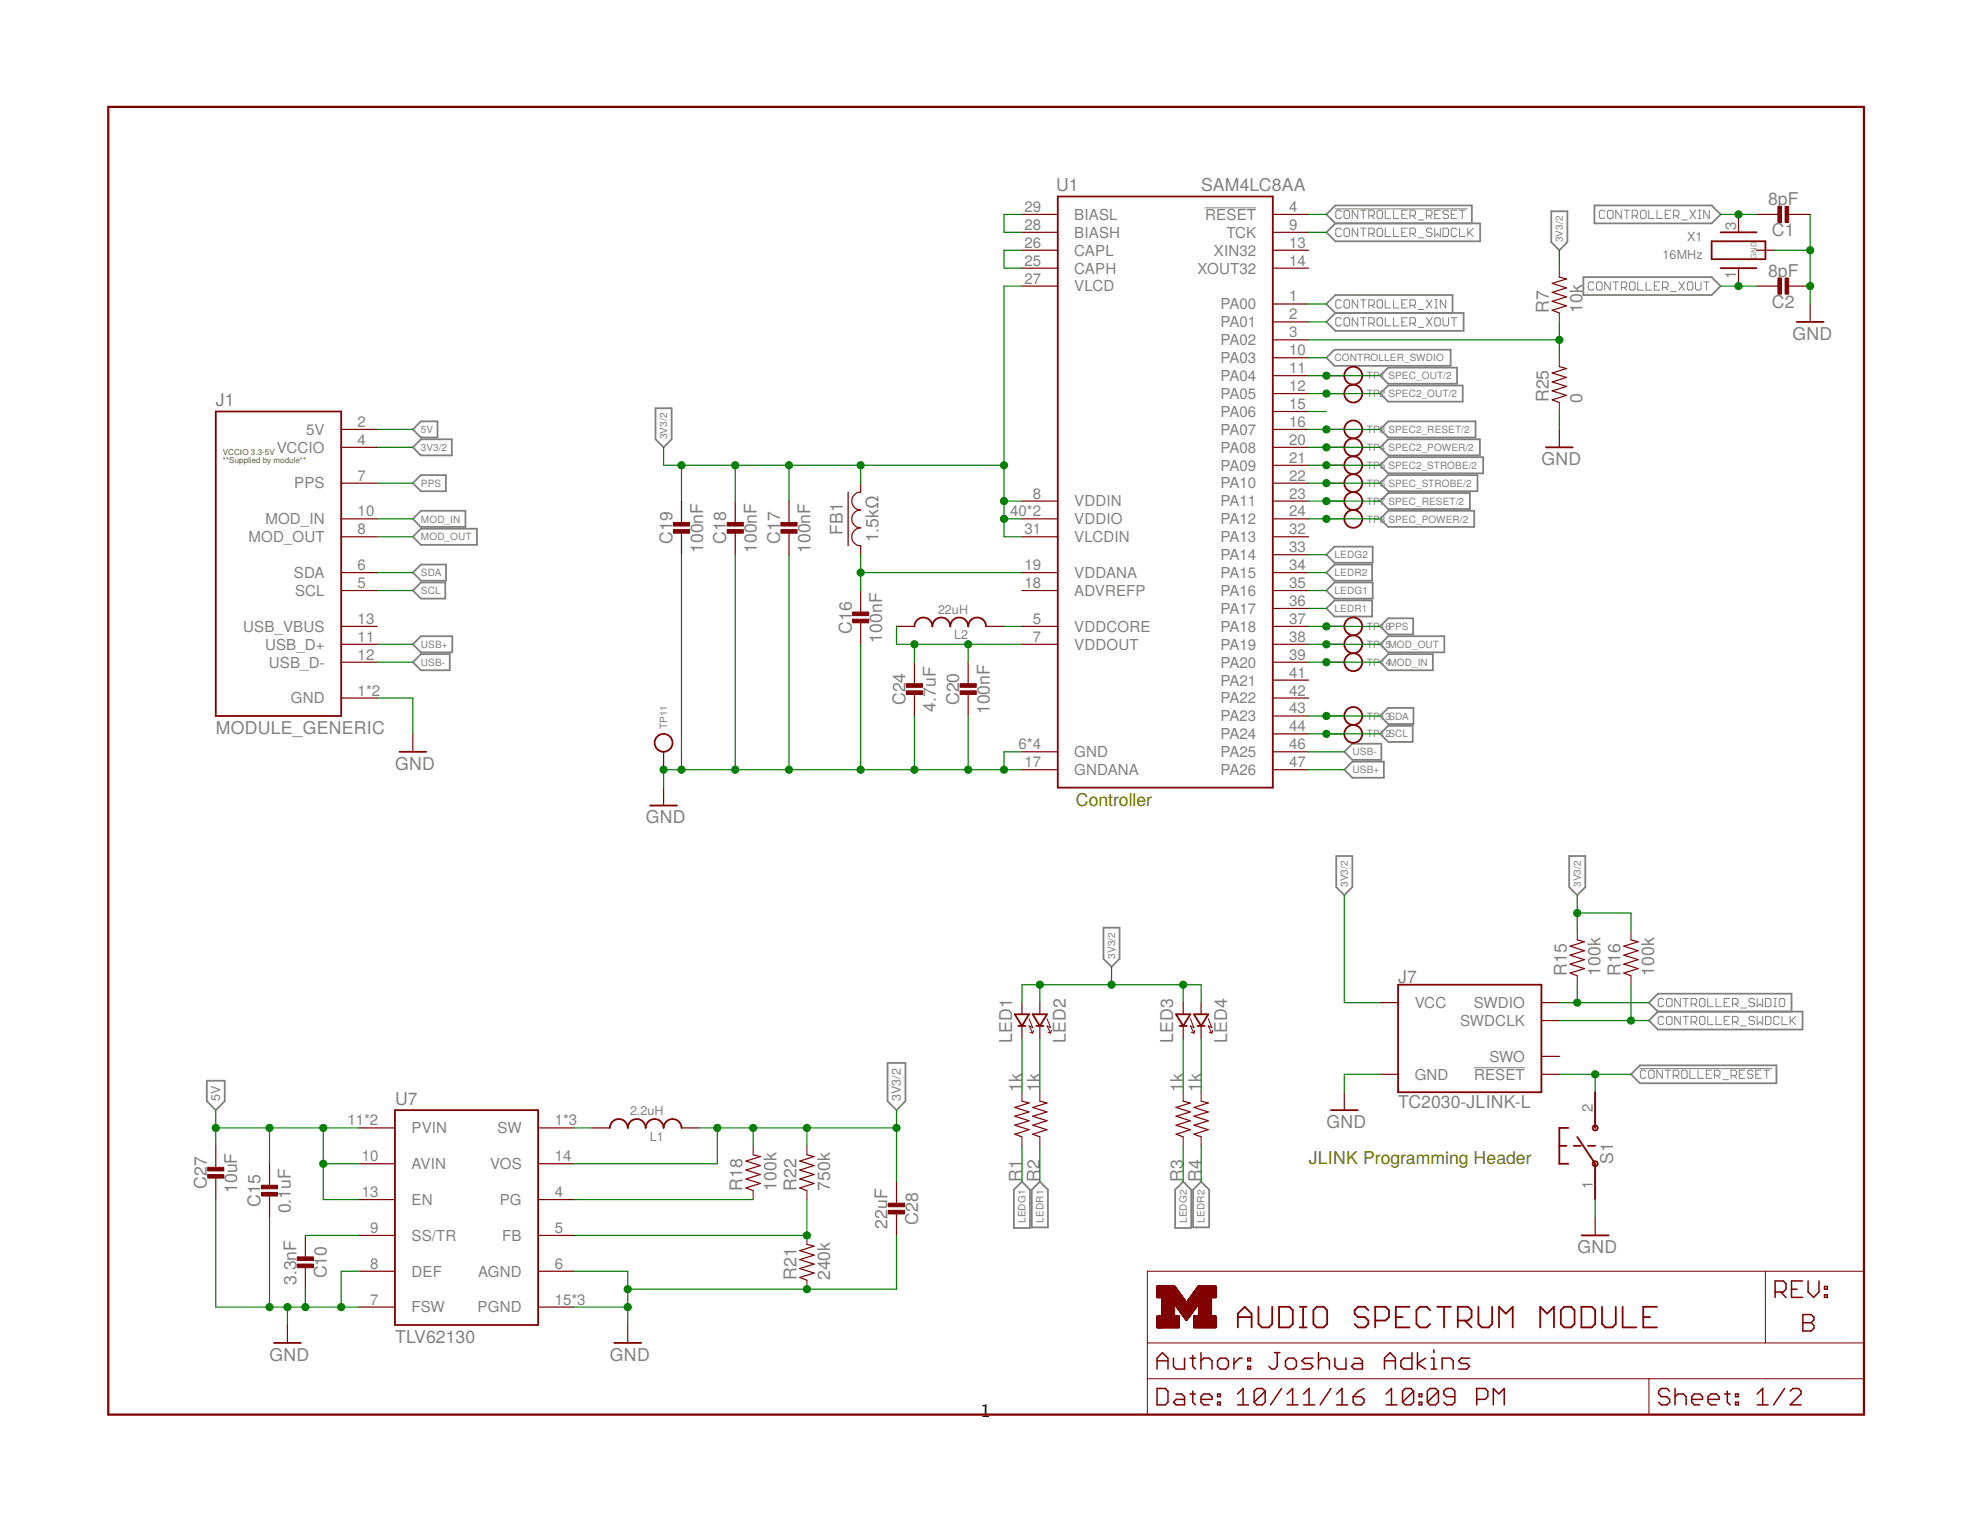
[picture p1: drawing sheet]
<svg xmlns="http://www.w3.org/2000/svg" width="279mm" height="216mm" viewBox="0 0 279 216" stroke-linecap="round" stroke-linejoin="round" font-family="sans-serif">
<g fill="none" stroke="#808080" stroke-width=".14">
<path d="M170.8 29.5h7.3M189.3 29.6h18.7M190.1 32.6l-.2-.3h-.4l-.1 .3v.7l.1 .2h.4l.2-.2M190.1 30l-.2-.2h-.4l-.1 .2v.8l.1 .2h.4l.2-.2M190.7 32.3h.4l.2 .3v.7l-.2 .2h-.4l-.2-.2v-.7zM190.7 29.8h.4l.2 .2v.8l-.2 .2h-.4l-.2-.2v-.8zM192.5 29.8v1.2l-.8-1.2v1.2M192.5 32.3v1.2l-.8-1.2v1.2M192.9 32.3h.7M192.9 29.8h.7M193.3 29.8v1.2M193.3 32.3v1.2"/>
<path d="M194 33.1h.6l.2-.2v-.3l-.2-.3h-.6v1.2M194 30.6h.6l.2-.2v-.4l-.2-.2h-.6v1.2M194.4 33.1l.4 .4M194.4 30.6l.4 .4M195.4 32.3h.4l.2 .3v.7l-.2 .2h-.4l-.2-.2v-.7zM195.4 29.8h.4l.2 .2v.8l-.2 .2h-.4l-.2-.2v-.8zM196.4 32.3v1.2h.7M196.4 29.8v1.2h.7M197.5 32.3v1.2h.8M197.5 29.8v1.2h.8M198.7 32.9h.4M198.7 30.4h.4"/>
<path d="M199.5 32.3h-.8v1.2h.8M199.5 29.8h-.8v1.2h.8M199.9 33.1h.6l.2-.2v-.3l-.2-.3h-.6v1.2M199.9 30.6h.6l.2-.2v-.4l-.2-.2h-.6v1.2M200.3 33.1l.4 .4M200.3 30.6l.4 .4M201 33.7h.8M201 31.2h.8M202.2 30.6h.6l.2-.2v-.4l-.2-.2h-.6v1.2M202.6 30.6l.4 .4M203 32.6l-.2-.3h-.4l-.2 .3v.1l.2 .2h.4l.2 .2v.2l-.2 .2h-.4l-.2-.2M203.4 32.3v1.2l.4-.4 .4 .4v-1.2"/>
<path d="M203.4 30.4h.4M204.2 29.8h-.8v1.2h.8M204.6 32.3h.5l.2 .3v.7l-.2 .2h-.5zM205.3 30l-.2-.2h-.4l-.1 .2v.2l.1 .2h.4l.2 .2v.2l-.2 .2h-.4l-.1-.2M205.7 30.4h.4M206.5 32.6l-.2-.3h-.4l-.2 .3v.7l.2 .2h.4l.2-.2M206.5 29.8h-.8v1.2h.8M206.9 32.3v1.2h.8M206.9 29.8h.8M207.3 29.8v1.2M208.1 32.3v1.2M208.3 32.9l.6 .6"/>
<path d="M208.9 32.3l-.8 .8M226.5 40h.4l.2 .2v.7l-.2 .2h-.4l-.2-.2v-.7zM227.5 30l-.2-.2h-.4l-.2 .2v.8l.2 .2h.4l.2-.2M228.1 29.8h.4l.2 .2v.8l-.2 .2h-.4l-.2-.2v-.8zM228.3 40v1.1l-.8-1.1v1.1M228.7 40h.7M229 40v1.1M229.8 29.8v1.2l-.8-1.2v1.2M230.2 29.8h.8M230.6 29.8v1.2M231.2 40h.4l.2 .2v.7l-.2 .2h-.4l-.2-.2v-.7zM231.4 30.6h.6l.2-.2v-.4l-.2-.2h-.6v1.2"/>
<path d="M231.8 30.6l.4 .4M232.2 40v1.1h.7M232.7 29.8h.4l.2 .2v.8l-.2 .2h-.4l-.1-.2v-.8zM233.3 40v1.1h.8M233.7 29.8v1.2h.8M234.9 29.8v1.2h.8M235.3 40h-.8v1.1h.8M236.1 30.4h.4M236.8 29.8h-.7v1.2h.7M237.2 30.6h.6l.2-.2v-.4l-.2-.2h-.6v1.2M237.6 30.6l.4 .4M238 40l.8 1.1"/>
<path d="M238.4 31.2h.8M238.8 40l-.8 1.1M239.4 40h.4l.2 .2v.7l-.2 .2h-.4l-.2-.2v-.7zM239.6 29.8l.7 1.2M240.3 29.8l-.7 1.2M240.3 40v.9l.2 .2h.4l.2-.2v-.9M240.7 29.8h.4M240.7 31h.4M240.9 29.8v1.2M241.5 40h.8M241.9 40v1.1M242.3 29.8v1.2l-.8-1.2v1.2"/>
<path d="M190.1 42.7l-.2-.2h-.4l-.1 .2v.8l.1 .2h.4l.2-.2M190.1 45.2l-.2-.2h-.4l-.1 .2v.8l.1 .2h.4l.2-.2M190.7 42.5h.4l.2 .2v.8l-.2 .2h-.4l-.2-.2v-.8zM190.7 45h.4l.2 .2v.8l-.2 .2h-.4l-.2-.2v-.8zM192.5 42.5v1.2l-.8-1.2v1.2M192.5 45v1.2l-.8-1.2v1.2M192.9 42.5h.7M192.9 45h.7M193.3 42.5v1.2M193.3 45v1.2M194 43.3h.6l.2-.2v-.4l-.2-.2h-.6v1.2M194 45.8h.6l.2-.2v-.4l-.2-.2h-.6v1.2"/>
<path d="M194.4 43.3l.4 .4M194.4 45.8l.4 .4M195.4 42.5h.4l.2 .2v.8l-.2 .2h-.4l-.2-.2v-.8zM195.4 45h.4l.2 .2v.8l-.2 .2h-.4l-.2-.2v-.8zM196.4 42.5v1.2h.7M196.4 45v1.2h.7M197.5 42.5v1.2h.8M197.5 45v1.2h.8M198.7 43.1h.4M198.7 45.6h.4M199.5 42.5h-.8v1.2h.8M199.5 45h-.8v1.2h.8"/>
<path d="M199.9 43.3h.6l.2-.2v-.4l-.2-.2h-.6v1.2M199.9 45.8h.6l.2-.2v-.4l-.2-.2h-.6v1.2M200.3 43.3l.4 .4M200.3 45.8l.4 .4M201 43.9h.8M201 46.4h.8M202.2 42.5l.8 1.2M202.2 45l.8 1.2M203 42.5l-.8 1.2M203 45l-.8 1.2M203.4 42.5h.4M203.4 43.7h.4"/>
<path d="M203.6 45h.4l.2 .2v.8l-.2 .2h-.4l-.2-.2v-.8zM203.6 42.5v1.2M204.6 45v1l.1 .2h.4l.2-.2v-1M204.9 42.5v1.2l-.7-1.2v1.2M205.7 45h.8M206.1 45v1.2M225.9 40.2l-.2-.2h-.4l-.2 .2v.7l.2 .2h.4l.2-.2M229.8 40.7h.6l.2-.1v-.4l-.2-.2h-.6v1.1M230.2 40.7l.4 .4M234.5 40.6h.4M235.7 40.7h.6l.2-.1v-.4l-.2-.2h-.6v1.1M236.1 40.7l.4 .4"/>
<path d="M236.8 41.3h.8M208.9 151.4h7.3M232.5 151.5h18.7M233.3 151.9l-.2-.2h-.4l-.2 .2v.8l.2 .2h.4l.2-.2M233.9 151.7h.4l.2 .2v.8l-.2 .2h-.4l-.2-.2v-.8zM235.6 151.7v1.2l-.7-1.2v1.2M235.8 144.3l-.2-.2h-.3l-.2 .2v.8l.2 .1h.3l.2-.1M235.8 141.7l-.2-.2h-.3l-.2 .2v.8l.2 .2h.3l.2-.2M236 151.7h.8M236.4 144.1h.4l.2 .2v.8l-.2 .1h-.4l-.2-.1v-.8zM236.4 141.5h.4l.2 .2v.8l-.2 .2h-.4l-.2-.2v-.8zM236.4 151.7v1.2"/>
<path d="M237.2 152.5h.6l.2-.2v-.4l-.2-.2h-.6v1.2M237.6 152.5l.4 .4M238.2 141.5v1.2l-.8-1.2v1.2M238.2 144.1v1.1l-.8-1.1v1.1M238.6 144.1h.8M238.6 151.7h.4l.2 .2v.8l-.2 .2h-.4l-.2-.2v-.8zM238.6 141.5h.8M239 141.5v1.2M239 144.1v1.1M239.5 151.7v1.2h.8M239.7 144.9h.6l.2-.2v-.4l-.2-.2h-.6v1.1M239.7 142.3h.6l.2-.2v-.4l-.2-.2h-.6v1.2"/>
<path d="M240.1 144.9l.4 .3M240.1 142.3l.4 .4M240.7 151.7v1.2h.8M241.1 144.1h.4l.2 .2v.8l-.2 .1h-.4l-.2-.1v-.8zM241.1 141.5h.4l.2 .2v.8l-.2 .2h-.4l-.2-.2v-.8zM241.9 152.3h.4M242.1 144.1v1.1h.8M242.1 141.5v1.2h.8M242.7 151.7h-.8v1.2h.8M243.1 152.5h.5l.2-.2v-.4l-.2-.2h-.5v1.2M243.2 144.1v1.1h.8M243.2 141.5v1.2h.8"/>
<path d="M243.4 152.5l.4 .4M244.2 153.1h.8M244.4 144.7h.4M244.4 142.1h.4M245.2 144.1h-.8v1.1h.8M245.2 141.5h-.8v1.2h.8M245.4 152.5h.6l.2-.2v-.4l-.2-.2h-.6v1.2M245.6 144.9h.6l.2-.2v-.4l-.2-.2h-.6v1.1M245.6 142.3h.6l.2-.2v-.4l-.2-.2h-.6v1.2M245.8 152.5l.4 .4M246 144.9l.4 .3M246 142.3l.4 .4"/>
<path d="M246.5 152.3h.5M246.8 145.4h.7M246.8 142.9h.7M247.3 151.7h-.8v1.2h.8M248.5 151.9l-.2-.2h-.4l-.2 .2v.2l.2 .2h.4l.2 .2v.2l-.2 .2h-.4l-.2-.2M248.7 144.3l-.2-.2h-.4l-.2 .2v.2l.2 .2h.4l.2 .2v.2l-.2 .1h-.4l-.2-.1M248.7 141.7l-.2-.2h-.4l-.2 .2v.2l.2 .2h.4l.2 .2v.2l-.2 .2h-.4l-.2-.2M248.9 152.3h.4M249.1 141.5v1.2l.4-.4 .4 .4v-1.2M249.1 144.1v1.1l.4-.3 .4 .3v-1.1M249.7 151.7h-.8v1.2h.8M250.1 151.7h.7"/>
<path d="M250.3 144.1h.5l.2 .2v.8l-.2 .1h-.5zM250.3 141.5h.5l.2 .2v.8l-.2 .2h-.5zM250.4 151.7v1.2M251.4 141.5h.4M251.4 142.7h.4M251.6 141.5v1.2M252.2 144.3l-.2-.2h-.4l-.2 .2v.8l.2 .1h.4l.2-.1M252.4 141.5h.4l.2 .2v.8l-.2 .2h-.4l-.2-.2v-.8zM252.6 144.1v1.1h.8M253.8 144.1v1.1M254 144.7l.6 .5M254.6 144.1l-.8 .8"/>
</g>
<g fill="none" stroke="#808080" stroke-width=".25">
<path d="M189.3 31.7h20.5v2.5h-20.5l-1.3-1.3zM189.3 31.7l-1.3-1.3 1.3-1.3h19.3v2.6M219.9 30h2.3v4.3l-1.2 1.2-1.1-1.2zM224.5 39.3h18.1l1.3 1.3-1.3 1.2h-18.1zM226 29.1h16.6l1.3 1.3-1.3 1.3h-16.6zM92.9 57.9h2.3v4.4l-1.1 1.1-1.2-1.1zM189.2 49.6h16.4v2.3h-16.4l-1.2-1.2zM189.3 44.4l-1.3-1.3 1.3-1.3h16.6v2.6M189.3 44.4h18.2v2.5h-18.2l-1.3-1.3zM196.8 52.1h9.7v2.3h-9.7l-1.2-1.1zM196.8 54.7h10.5v2.2h-10.5l-1.2-1.1zM58.5 63.4l1.2-1.1h4.4v2.3h-4.4z"/>
<path d="M58.5 60.9l1.2-1.2h2.3v2.3h-2.3zM58.5 68.5l1.2-1.1h3.5v2.2h-3.5zM58.5 73.6l1.2-1.2h6.3v2.3h-6.3zM58.5 76.1l1.2-1.1h7.9v2.2h-7.9zM188 78.6l1.2-1.1h5.4v2.3h-5.4zM195.6 60.9l1.2-1.2h12.4v2.3h-12.4zM196.8 62.3h13v2.3h-13l-1.2-1.2zM196.8 67.4h12.6v2.2h-12.6l-1.2-1.1zM196.8 72.4h12.2v2.3h-12.2l-1.2-1.1zM196.8 69.9h11.6v2.3h-11.6l-1.2-1.2zM196.8 64.8h13.4v2.3h-13.4l-1.2-1.1zM58.5 81.2l1.2-1.2h3.5v2.3h-3.5z"/>
<path d="M58.5 83.7l1.2-1.1h3.4v2.3h-3.4zM59.7 92.7h4.1v2.3h-4.1l-1.2-1.1zM59.7 90.2h4.4v2.3h-4.4l-1.2-1.2zM188 86.3l1.2-1.2h5.3v2.3h-5.3zM189.2 80h5.3v2.3h-5.3l-1.2-1.1zM189.2 82.6h5.4v2.3h-5.4l-1.2-1.2zM195.6 88.8l1.2-1.1h3.5v2.2h-3.5zM195.6 93.9l1.2-1.2h6.3v2.3h-6.3zM195.6 91.3l1.2-1.1h7.9v2.3h-7.9zM190.6 106.6l1.1-1.2h4.1v2.3h-4.1zM190.6 109.1l1.1-1.1h4.5v2.3h-4.5zM195.6 101.5l1.2-1.1h3.6v2.2h-3.6z"/>
<path d="M195.6 104l1.2-1.1h3.5v2.3h-3.5zM156.4 131.5h2.3v4.4l-1.1 1.2-1.2-1.2zM189.4 121.3h2.3v4.5l-1.1 1.1-1.2-1.1zM222.4 121.3h2.3v4.5l-1.1 1.1-1.2-1.1zM29.3 153.2h2.6v2.9l-1.3 1.3-1.3-1.3zM125.8 150.7h2.6v5.4l-1.3 1.3-1.3-1.3zM231.2 152.3l1.3-1.3h19.3v2.6h-19.3zM233.7 144.7l1.3-1.3h20.5v2.5h-20.5zM235 143.4l-1.3-1.3 1.3-1.2h19v2.5M144.9 167.5l1.1 1.2v5.4h-2.3v-5.4zM147.4 167.5l1.1 1.2v5.3h-2.2v-5.3zM166.6 168.7l1.1-1.2 1.2 1.2v5.4h-2.3z"/>
<path d="M169.1 168.7l1.2-1.2 1.1 1.2v5.3h-2.3z"/>
</g>
<path d="M15.3 15.2h248.9v185.3h-248.9z" fill="none" stroke="#800000" stroke-width=".32"/>
<g fill="none" stroke="#800000" stroke-width=".14">
<path d="M221 38v1.3M221 44.4v1.2M221 50.7v1.3M221 57.1v1.2M223.6 132v1.2M223.6 138.3v1.3M231.2 132v1.2M231.2 138.3v1.3M144.9 154.8v1.3M145.9 144.4l.5 1.3-.5-.3 .5 1.1M146 146.3l.4 .2M146.5 146.1l-.1 .4"/>
<path d="M147.4 154.8v1.3M148.4 144.4l.5 1.3-.5-.3 .5 1.1M148.5 146.3l.4 .2M149.1 146.1l-.2 .4M167.7 154.8v1.3M168.7 144.4l.5 1.3-.5-.3 .5 1.1M168.9 146.3l.3 .2M169.4 146.1l-.2 .4M170.3 154.8v1.3M171.3 144.4l.5 1.3-.5-.3 .5 1.1M171.4 146.3l.4 .2M171.9 146.1l-.1 .4"/>
<path d="M106.8 162.4v1.3M106.8 168.8v1.3M114.4 162.4v1.3M114.4 168.8v1.3M114.4 175.1v1.3M144.9 161.2v1.2M147.4 161.2v1.2M167.7 161.2v1.2M170.3 161.2v1.2M114.4 181.5v1.3M162.6 180.2h101.6v20.3h-101.6zM162.6 195.5h101.6"/>
<path d="M162.6 190.4h101.6M164 188.2h3.2M164 188.1h3.2M164 188h3.2M164 187.9h3.2M164 187.8h3.2M164 187.7h3.2M164 187.6h3.2M164 187.5h3.2M164 187.4h3.2M164 187.3h3.2M164 187.2h3.2"/>
<path d="M164 187.1h3.2M164 187h3.2M164 186.9h3.2M164 186.8h3.2M164 186.7h3.2M164 186.6h3.2M164 184h3.7M164 183.9h3.7M164 183.8h3.6M164 183.7h3.6M164 183.7h3.5M164 183.6h3.5"/>
<path d="M164 183.6h3.4M164 183.5h3.4M164 183.4h3.3M164 183.3h3.3M164 183.2l3.2 .1M164 183.2h3.2M164 183.1l3.2 .1M164 183.1h3.1M164 183h3.1M164 183h3M164 182.9h3M164 182.8h2.9"/>
<path d="M164 182.7h2.9M164 182.7h2.8M164 182.6l2.8 .1M164 182.6h2.8M164 182.5l2.7 .1M164 182.5h2.7M164 182.4l2.6 .1M164 182.4h2.6M164 182.3h2.5M164 188.3h.7M164.6 186.5h1.9M164.6 186.4h1.9"/>
<path d="M164.6 184h3.2M164.7 186.4h1.8M164.7 186.3h1.8M164.7 186.2h1.8M164.7 186.1h1.8M164.7 186h1.8M164.7 185.9h1.8M164.7 185.8h1.8M164.7 185.7h1.8M164.7 185.6h1.8M164.7 185.5h1.8M164.7 185.4h1.8"/>
<path d="M164.7 185.3h1.8M164.7 185.2h1.8M164.7 185.1h1.8M164.7 185h1.8M164.7 185h7M164.7 184.9h7M164.7 184.8h7M164.7 184.7h7M164.7 184.6h7M164.7 184.5h3.4M164.7 184.4l3.4 .1M164.7 184.4h3.4"/>
<path d="M164.7 184.3h3.3M164.7 184.2h3.2M164.7 184.1h3.2M164.7 184.1h3.1M164.7 184h3.1M166.5 185.1h-1.8M166.5 185h3.3M166.6 185h3.2M166.6 185.1h3.1M166.7 185.2h3M166.8 185.3h2.8M166.8 185.4h2.7"/>
<path d="M166.9 185.4h2.6M166.9 185.5h2.6M166.9 185.5h2.5M167 185.6h2.4M167 185.7h2.4M167.1 185.7h2.2M167.1 185.8h2.2M167.2 185.8h2M167.2 186.6l-3.2 .1M167.2 185.9h2M167.2 185.9h1.9M167.3 186h1.8"/>
<path d="M167.3 186.1h1.8M167.3 186.1h1.7M167.4 186.1h1.6M167.4 186.2h1.6M167.4 186.2h1.5M167.5 186.3h1.4M167.5 186.3h1.3M167.6 186.4h1.2M167.6 186.5h1.1M167.7 186.6h1M167.7 186.6h.9M167.8 186.7h.8"/>
<path d="M167.8 186.8h.7M167.9 186.8h.6M167.9 186.9h.6M168 186.9h.4M168 187h.4M168.1 187.1h.2M168.1 187.2h.1M168.1 187.2h.2M168.2 184.5h3.5M168.3 184.5h3.4M168.3 184.4h3.4M168.3 187h-.3"/>
<path d="M168.4 184.4h3.3M168.4 187h-.4M168.4 184.3h3.3M168.5 184.2h3.2M168.5 184.1h3.2M168.6 186.7h-.8M168.6 184.1h3.1M168.6 184h3.1M168.7 183.9h3.7M168.7 186.5l-1 .1M168.7 183.8h3.7M168.8 183.8h3.6"/>
<path d="M168.8 183.7h3.6M168.9 183.6h3.5M169 183.5h3.4M169 183.4h3.4M169.1 183.4h3.3M169.1 186h-1.8M169.1 183.3h3.3M169.2 183.3h3.2M169.2 183.2h3.2M169.2 188.2h3.2M169.2 188.1h3.2M169.2 188h3.2"/>
<path d="M169.2 187.9h3.2M169.2 187.8h3.2M169.2 187.7h3.2M169.2 187.6h3.2M169.2 187.5h3.2M169.2 187.4h3.2M169.2 187.3h3.2M169.2 187.2h3.2M169.2 187.1h3.2M169.2 187h3.2M169.2 186.9h3.2M169.2 186.8h3.2"/>
<path d="M169.2 186.7h3.2M169.2 186.6h3.2M169.2 185.8h-2M169.2 183.1h3.2M169.3 183.1h3.1M169.3 183h3.1M169.4 183h3M169.4 182.9h3M169.4 185.5l-2.4 .1M169.5 182.8h2.9M169.5 182.7h2.9M169.6 182.7h2.8"/>
<path d="M169.6 182.6h2.8M169.7 182.6h2.7M169.7 182.5h2.7M169.8 185.1h-3.2M169.8 182.4h2.6M169.8 185l-3.2 .1M169.8 182.3h2.6M169.9 186.5v.1M169.9 186.5h1.8M169.9 185h1.8M169.9 186.4h1.8M169.9 186.3h1.8"/>
<path d="M169.9 186.2h1.8M169.9 186.1h1.8M169.9 186h1.8M169.9 185.9h1.8M169.9 185.8h1.8M169.9 185.7h1.8M169.9 185.6h1.8M169.9 185.5h1.8M169.9 185.4h1.8M169.9 185.3h1.8M169.9 185.2h1.8M169.9 185.1h1.8"/>
<path d="M171.7 184.9h-7M171.8 184h.1M172.4 184h-3.7M233.7 195.5v5M250.3 180.2v10.2"/>
</g>
<g fill="none" stroke="#800000" stroke-width=".21">
<path d="M164 194.1v-1.6l.8-.8 .8 .8v1.6M164 196.8h1.2l.4 .4v1.6l-.4 .4h-1.2zM164 192.9h1.6M166.3 192.5v1.2l.4 .4h1.2v-1.6M166.7 197.6h.8l.4 .4v1.2h-1.2l-.4-.4 .4-.4h1.2M168.7 197.6h.8M168.7 192.5h.8M169.1 192.1v1.6l.4 .4M169.1 197.2v1.6l.4 .4M170.2 198.4h1.6v-.4l-.4-.4h-.8l-.4 .4v.8l.4 .4h.8M170.2 191.7v2.4M170.2 192.9l.4-.4h.8l.4 .4v1.2"/>
<path d="M172.6 198.8h.4v.4h-.4zM172.6 197.6h.4v.4h-.4zM173 192.5h.8l.3 .4v.8l-.3 .4h-.8l-.4-.4v-.8zM174.9 192.5v1.6M175.4 199.2h1.6M175.4 197.6l.8-.8v2.4M176.1 192.5h-.4l-.8 .8M176.9 192.5h.4v.4h-.4zM176.9 193.7h.4v.4h-.4zM179.3 197.2v1.6l-.4 .4h-.7l-.4-.4M179.3 197.2l-.4-.4h-.7l-.4 .4v1.6M179.3 197.2l-1.5 1.6"/>
<path d="M180.7 191.7h.7M181.1 191.7v2l-.4 .4h-.4l-.4-.4M181.7 196.8l-1.6 2.4M182.2 192.9l.4-.4h.8l.4 .4v.8l-.4 .4h-.8l-.4-.4zM182.5 199.2h1.5M182.5 197.6l.7-.8v2.4M184.8 199.2h1.6M184.8 197.6l.8-.8v2.4M186.1 192.5h-1.1l-.4 .4 .4 .4h.7l.4 .4-.4 .4h-1.1M186.9 192.9l.4-.4h.8l.3 .4v1.2M186.9 191.7v2.4M188.7 196.8l-1.6 2.4"/>
<path d="M189.2 192.5v1.2l.4 .4h1.2v-1.6M189.5 199.2h1.5M189.5 197.6l.7-.8v2.4M191.8 198h1.2l.4 .4v.4l-.4 .4h-.8l-.4-.4zM192 192.5h.7l.4 .4v1.2h-1.1l-.4-.4 .4-.4h1.1M193.4 196.8l-.8 .4-.8 .8M196.3 192.9h1.5M196.3 194.1v-1.6l.7-.8 .8 .8v1.6M196.5 199.2h1.5M196.5 197.6l.8-.8v2.4M200.2 191.7v2.4h-1.2l-.4-.4v-.8l.4-.4h1.2M200.4 197.2v1.6l-.4 .4h-.8l-.4-.4"/>
<path d="M200.4 197.2l-.4-.4h-.8l-.4 .4v1.6M200.4 197.2l-1.6 1.6M200.9 191.7v2.4M201.2 198.8h.3v.4h-.3zM201.2 197.6h.3v.4h-.3zM202.1 192.5l-1.2 .8 1.2 .8M202.9 194.1h.8M202.9 192.5h.4v1.6M203.3 191.3v.4M203.9 197.2v1.6l-.4 .4h-.8l-.4-.4M203.9 197.2l-.4-.4h-.8l-.4 .4v1.6M203.9 197.2l-1.6 1.6"/>
<path d="M204.4 194.1v-1.6h1.2l.4 .4v1.2M206.2 198h-1.1l-.4-.4v-.4l.4-.4h.7l.4 .4v1.6l-.4 .4h-.7l-.4-.4M208.3 192.5h-1.1l-.4 .4 .4 .4h.7l.4 .4-.4 .4h-1.1M209.3 198.4h1.2l.4-.4v-.8l-.4-.4h-1.2v2.4M211.7 199.2v-2.4l.8 .8 .7-.8v2.4M236.7 197.2l-.4-.4h-.8l-.4 .4v.4l.4 .4h.8l.4 .4v.4l-.4 .4h-.8l-.4-.4M237.4 198l.4-.4h.8l.4 .4v1.2M237.4 196.8v2.4M239.8 198.4h1.5v-.4l-.3-.4h-.8l-.4 .4v.8l.4 .4h.8M242.1 198.4h1.6v-.4l-.4-.4h-.8l-.4 .4v.8l.4 .4h.8M244.5 197.6h.8M244.9 197.2v1.6l.4 .4"/>
<path d="M246 198.8h.4v.4h-.4zM246 197.6h.4v.4h-.4zM249.1 199.2h1.5M249.1 197.6l.8-.8v2.4M251.6 183.2h1.2l.4-.4v-.8l-.4-.4h-1.2v2.3M252.4 183.2l.8 .7M253 196.8l-1.6 2.4M253.8 197.2l.3-.4h.8l.4 .4v.4l-1.5 1.6h1.5M254 182.8h.7M255.5 181.6h-1.5v2.3h1.5M255.6 186.4h1.1l.4 .3v.4l-.4 .4 .4 .4v.4l-.4 .4h-1.1zM255.6 187.5h1.1"/>
<path d="M256.3 181.6v1.6l.8 .7 .8-.7v-1.6M258.6 183.5h.4v.4h-.4zM258.6 182.4h.4v.4h-.4z"/>
</g>
<g fill="none" stroke="#800000" stroke-width=".25">
<path d="M149.9 27.9h30.5v83.8h-30.5zM242.6 34.2h7.7v2.5h-7.7zM243.9 38h5.1M243.9 32.9h5.1M30.6 58.3h17.8v43.2h-17.8zM254.7 45.6h3.8M219.1 63.4h3.8M129.6 88.8a1.27 1.27 0 0 1 1.3-1.3 1.27 1.27 0 0 1 1.3 1.3 1.27 1.27 0 0 1 1.2-1.3 1.27 1.27 0 0 1 1.3 1.3 1.27 1.27 0 0 1 1.3-1.3 1.27 1.27 0 0 1 1.2 1.3 1.27 1.27 0 0 1 1.3-1.3 1.27 1.27 0 0 1 1.3 1.3M56.6 106.6h3.8M92.2 114.2h3.8M198.2 139.6h20.3v15.2h-20.3zM56 157.4h20.3v30.4h-20.3z"/>
<path d="M86.4 159.9a1.27 1.27 0 0 1 1.3-1.3 1.27 1.27 0 0 1 1.3 1.3 1.27 1.27 0 0 1 1.3-1.3 1.27 1.27 0 0 1 1.2 1.3 1.27 1.27 0 0 1 1.3-1.3 1.27 1.27 0 0 1 1.3 1.3 1.27 1.27 0 0 1 1.2-1.3 1.27 1.27 0 0 1 1.3 1.3M143.8 143.8h2.1l-1 1.6zM144.4 145.4h1M146.4 143.8h2l-1 1.6zM146.9 145.4h1M166.7 143.8h2l-1 1.6zM167.2 145.4h1M169.2 143.8h2.1l-1 1.6zM169.8 145.4h1M188.7 157.4h3.8M222.3 159.9h-1.3v5.1h1.3M226.1 154.8v5.1"/>
<path d="M221 162.4h1.1M223.1 162.4h1M223.6 161.2l2.5 3.8v5.1M224.2 175.1h3.8M225.1 162.4h1M38.8 190.4h3.9M87.1 190.4h3.8M175.5 188.2v-2l.9-.9 1 .9v2M175.5 186.7h1.9M178.4 185.3v2.4l.5 .5h1l.4-.5v-2.4M181.3 185.3h1.5l.5 .4v2l-.5 .5h-1.5zM184.2 188.2h1"/>
<path d="M184.2 185.3h1M184.7 185.3v2.9M186.2 185.7l.5-.4h.9l.5 .4v2l-.5 .5h-.9l-.5-.5zM194 185.7l-.5-.4h-1l-.5 .4v.5l.5 .5h1l.5 .5v.5l-.5 .5h-1l-.5-.5M194.9 187.2h1.5l.5-.5v-1l-.5-.4h-1.5v2.9M197.9 186.7h.9M199.8 185.3h-1.9v2.9h1.9M202.7 185.7l-.5-.4h-.9l-.5 .4v2l.5 .5h.9l.5-.5M203.7 185.3h2M204.7 185.3v2.9M206.7 187.2h1.4l.5-.5v-1l-.5-.4h-1.4v2.9M207.6 187.2l1 1"/>
<path d="M209.6 185.3v2.4l.5 .5h.9l.5-.5v-2.4M212.5 188.2v-2.9l1 .9 .9-.9v2.9M218.3 188.2v-2.9l1 .9 1-.9v2.9M221.3 185.7l.4-.4h1l.5 .4v2l-.5 .5h-1l-.4-.5zM224.2 185.3h1.4l.5 .4v2l-.5 .5h-1.4zM227.1 185.3v2.4l.5 .5h1l.4-.5v-2.4M230 185.3v2.9h2M232.9 186.7h1M234.9 185.3h-2v2.9h2"/>
<circle cx="191.8" cy="55.8" r="1.27"/>
<circle cx="191.8" cy="53.3" r="1.27"/>
<circle cx="191.8" cy="66" r="1.27"/>
<circle cx="191.8" cy="68.5" r="1.27"/>
<circle cx="191.8" cy="60.9" r="1.27"/>
<circle cx="191.8" cy="63.4" r="1.27"/>
<circle cx="191.8" cy="71" r="1.27"/>
<circle cx="191.8" cy="73.6" r="1.27"/>
<circle cx="191.8" cy="93.9" r="1.27"/>
<circle cx="191.8" cy="88.8" r="1.27"/>
<circle cx="191.8" cy="91.3" r="1.27"/>
<circle cx="94.1" cy="105.3" r="1.27"/>
<circle cx="191.8" cy="104" r="1.27"/>
<circle cx="191.8" cy="101.5" r="1.27"/>
<circle cx="226.1" cy="159.9" r=".36"/>
<circle cx="226.1" cy="165" r=".36"/>
</g>
<g fill="none" stroke="#800000" stroke-width=".17">
<path d="M144.9 30.4h5M144.9 32.9h5M144.9 35.5h5M144.9 38h5M180.4 30.4h5.1M180.4 32.9h5.1M180.4 35.5h5.1M180.4 38h5.1M221 39.3l1.1 .2-2.1 .7 2.1 .6-2.1 .6 2.1 .7-2.1 .6 2.1 .6-2.1 .7 1 .4M246.4 30.4v2.5M246.4 38v2.6M249 30.4h3"/>
<path d="M249 35.5h2.5M253.3 30.4h3.3M144.9 40.6h5M180.4 43.1h5.1M180.4 45.6h5.1M180.4 48.2h5.1M180.4 50.7h5.1M180.4 53.3h5.1M180.4 55.8h5.1M180.4 58.3h5.1M188 53.3h2.6M188 55.8h2.6"/>
<path d="M221 52l1.1 .2-2.1 .7 2.1 .6-2.1 .6 2.1 .7-2.1 .6 2.1 .6-2.1 .7 1 .4M249 40.6h3M253.3 40.6h3.3M256.6 43.1v2.5M48.4 73.6h5M48.4 60.9h5M48.4 63.4h5M48.4 68.5h5M48.4 76.1h5M96.6 71v3.1M96.6 75.3v3.3M104.2 71v3.1"/>
<path d="M104.2 75.3v3.3M111.8 71v3.1M111.8 75.3v3.3M120.2 69.8v7.6M122 68.5v1.3a1.26 1.26 0 0 0-1.3 1.2 1.26 1.26 0 0 0 1.3 1.3 1.27 1.27 0 0 0-1.3 1.3 1.27 1.27 0 0 0 1.3 1.2 1.27 1.27 0 0 0-1.3 1.3 1.27 1.27 0 0 0 1.3 1.3v1.2M144.9 71h5M144.9 73.6h5M144.9 76.1h5M180.4 71h5.1M180.4 73.6h5.1M180.4 60.9h5.1M180.4 63.4h5.1"/>
<path d="M180.4 66h5.1M180.4 68.5h5.1M180.4 76.1h5.1M180.4 78.6h5.1M188 71h2.6M188 73.6h2.6M188 60.9h2.6M188 63.4h2.6M188 66h2.6M188 68.5h2.6M221 60.9v2.5M48.4 88.8h5"/>
<path d="M48.4 91.3h5M48.4 83.7h5M48.4 81.2h5M48.4 93.9h5M48.4 99h5M122 83.7v3.1M122 88v3.3M127.1 88.8h2.5M129.6 93.9v3M129.6 98.2v3.3M137.2 93.9v3M137.2 98.2v3.3"/>
<path d="M139.8 88.8h2.5M144.9 88.8h5M144.9 91.3h5M144.9 83.7h5M144.9 81.2h5M180.4 88.8h5.1M180.4 91.3h5.1M180.4 83.7h5.1M180.4 81.2h5.1M180.4 86.3h5.1M180.4 93.9h5.1M180.4 96.4h5.1"/>
<path d="M180.4 99h5.1M188 88.8h2.6M188 91.3h2.6M188 93.9h2.6M58.5 104v2.6M94.1 106.6v2.5M94.1 111.7v2.5M144.9 106.6h5M144.9 109.1h5M180.4 106.6h5.1M180.4 109.1h5.1M180.4 101.5h5.1"/>
<path d="M180.4 104h5.1M188 101.5h2.6M188 104h2.6M223.6 133.2l1 .3-2 .6 2 .7-2 .6 2 .6-2 .7 2 .6-2 .6 1 .4M231.2 133.2l1 .3-2 .6 2 .7-2 .6 2 .6-2 .7 2 .6-2 .6 1 .4M50.9 159.9h5.1M76.3 159.9h5.1M83.9 159.9h2.5M96.6 159.9h2.5M144.9 156.1l1 .3-2.1 .6 2.1 .6-2.1 .6 2.1 .7-2.1 .6 2.1 .6-2.1 .7 1.1 .4M144.9 142.1v1.7M144.9 145.4v1.8"/>
<path d="M147.4 156.1l1 .3-2 .6 2 .6-2 .6 2 .7-2 .6 2 .6-2 .7 1 .4M147.4 142.1v1.7M147.4 145.4v1.8M167.7 156.1l1 .3-2 .6 2 .6-2 .6 2 .7-2 .6 2 .6-2 .7 1 .4M167.7 142.1v1.7M167.7 145.4v1.8M170.3 156.1l1 .3-2.1 .6 2.1 .6-2.1 .6 2.1 .7-2.1 .6 2.1 .6-2.1 .7 1.1 .4M170.3 142.1v1.7M170.3 145.4v1.8M190.6 154.8v2.6M195.6 142.1h2.6M195.6 152.3h2.6"/>
<path d="M218.5 142.1h2.5M218.5 144.7h2.5M218.5 149.8h2.5M218.5 152.3h2.5M226.1 154.8v5.1M30.6 162.4v3.1M30.6 166.8v3.3M38.2 165v3M38.2 169.3v3.3M43.3 175.1v3.3M43.3 179.7v3.1M50.9 165h5.1"/>
<path d="M50.9 170.1h5.1M50.9 175.1h5.1M76.3 165h5.1M76.3 170.1h5.1M76.3 175.1h5.1M106.8 163.7l1 .3-2.1 .6 2.1 .6-2.1 .7 2.1 .6-2.1 .6 2.1 .7-2.1 .6 1.1 .4M114.4 163.7l1 .3-2 .6 2 .6-2 .7 2 .6-2 .6 2 .7-2 .6 1 .4M114.4 176.4l1 .3-2 .6 2 .6-2 .7 2 .6-2 .6 2 .7-2 .6 1 .4M127.1 167.5v3.3M127.1 172.1v3M226.1 165v5.1M226.1 172.6v2.5"/>
<path d="M40.7 187.8v2.6M50.9 180.2h5.1M50.9 185.3h5.1M76.3 180.2h5.1M76.3 185.3h5.1M89 187.8v2.6"/>
</g>
<g fill="#800000" stroke="#800000" stroke-width=".14">
<path d="M252 29.3h.5v2.2h-.5z"/>
<path d="M253 29.3h.6v2.2h-.6z"/>
<path d="M252 39.4h.5v2.3h-.5z"/>
<path d="M253 39.4h.6v2.3h-.6z"/>
<path d="M120.9 86.8h2.2v.5h-2.2z"/>
<path d="M120.9 87.8h2.2v.5h-2.2z"/>
<path d="M110.7 74.1h2.3v.5h-2.3z"/>
<path d="M110.7 75.1h2.3v.5h-2.3z"/>
<path d="M103.1 74.1h2.3v.5h-2.3z"/>
<path d="M103.1 75.1h2.3v.5h-2.3z"/>
<path d="M95.5 74.1h2.2v.5h-2.2z"/>
<path d="M95.5 75.1h2.2v.5h-2.2z"/>
<path d="M136.1 96.9h2.3v.5h-2.3z"/>
<path d="M136.1 97.9h2.3v.5h-2.3z"/>
<path d="M128.5 96.9h2.3v.5h-2.3z"/>
<path d="M128.5 97.9h2.3v.5h-2.3z"/>
<path d="M29.4 165.5h2.3v.5h-2.3z"/>
<path d="M29.4 166.5h2.3v.5h-2.3z"/>
<path d="M37.1 168h2.2v.5h-2.2z"/>
<path d="M37.1 169h2.2v.5h-2.2z"/>
<path d="M42.1 179.2h2.3v.5h-2.3z"/>
<path d="M42.1 178.2h2.3v.5h-2.3z"/>
<path d="M125.9 171.6h2.3v.5h-2.3z"/>
<path d="M125.9 170.6h2.3v.5h-2.3z"/>
</g>
<g fill="none" stroke="#008000" stroke-width=".17">
<path d="M144.9 35.5h-2.6v2.5h2.6M144.9 30.4h-2.6v2.5h2.6M185.5 32.9h2.5M185.5 30.4h2.5M221 35.5v2.5M243.9 30.4h5.1M251.5 35.5h5.1M256.6 30.4v12.7M144.9 40.6h-2.6v35.5h2.6M185.5 43.1h2.5M185.5 45.6h2.5M185.5 48.2h35.5"/>
<path d="M185.5 50.7h2.5M185.5 53.3h10.1M185.5 55.8h10.1M185.5 58.3h2.5M221 45.6v5.1M221 58.3v2.6M243.9 40.6h5.1M53.4 63.4h5.1M53.4 76.1h5.1M53.4 73.6h5.1M53.4 60.9h5.1M53.4 68.5h5.1"/>
<path d="M94.1 63.4v2.6h48.2M96.6 66v5M96.6 78.6v30.5M104.2 66v5M104.2 78.6v30.5M111.8 66v5M111.8 78.6v30.5M122 66v2.5M122 78.6v5.1M142.3 71h2.6M142.3 73.6h2.6M185.5 63.4h10.1"/>
<path d="M185.5 71h10.1M185.5 73.6h10.1M185.5 66h10.1M185.5 60.9h10.1M185.5 68.5h10.1M185.5 78.6h2.5M53.4 99h5.1v5M53.4 81.2h5.1M53.4 91.3h5.1M53.4 93.9h5.1M53.4 83.7h5.1M122 91.3v17.8"/>
<path d="M122 81.2h22.9M127.1 88.8v2.5h17.8M129.6 91.3v2.6M137.2 91.3v2.6M142.3 88.8h2.6M185.5 81.2h2.5M185.5 91.3h10.1M185.5 88.8h10.1M185.5 93.9h10.1M185.5 83.7h2.5M185.5 86.3h2.5M129.6 101.5v7.6"/>
<path d="M137.2 101.5v7.6M144.9 109.1h-50.8v2.6M144.9 106.6h-2.6v2.5M185.5 109.1h5.1M185.5 106.6h5.1M185.5 101.5h10.1M185.5 104h10.1M147.4 139.6v2.5M157.6 137.1v2.5M167.7 139.6v2.5M190.6 126.9v15.2h5M223.6 129.4h7.6v2.6"/>
<path d="M223.6 126.9v5.1M223.6 139.6v2.5M231.2 139.6v5.1M30.6 157.4v5M30.6 159.9h20.3M38.2 159.9v5.1M45.8 159.9v10.2h5.1M81.4 159.9h2.5M99.1 159.9h28M101.7 159.9v5.1h-20.3M106.8 159.9v2.5M114.4 159.9v2.5"/>
<path d="M127.1 157.4v10.1M144.9 142.1v-2.5h25.4v2.5M144.9 147.2v7.6M147.4 147.2v7.6M167.7 147.2v7.6M170.3 147.2v7.6M195.6 152.3h-5v2.5M221 152.3h10.2M221 144.7h12.7M221 142.1h12.7M226.1 152.3v2.5M30.6 170.1v15.2h20.3"/>
<path d="M38.2 172.6v12.7M43.3 175.1h7.6M45.8 165h5.1M81.4 170.1h25.4M114.4 170.1v5h-33M127.1 175.1v7.7h-38.1M144.9 162.4v5.1M147.4 162.4v5.1M167.7 162.4v5.1M170.3 162.4v5.1M226.1 170.1v2.5M40.7 185.3v2.5"/>
<path d="M43.3 182.8v2.5M50.9 180.2h-2.5v5.1M81.4 185.3h7.6M81.4 180.2h7.6v7.6"/>
</g>
<g fill="#008000" stroke="#008000" stroke-width=".14">
<circle cx="256.6" cy="35.5" r=".51"/>
<circle cx="256.6" cy="40.6" r=".51"/>
<circle cx="142.3" cy="109.1" r=".51"/>
<circle cx="104.2" cy="109.1" r=".51"/>
<circle cx="111.8" cy="109.1" r=".51"/>
<circle cx="122" cy="109.1" r=".51"/>
<circle cx="129.6" cy="109.1" r=".51"/>
<circle cx="137.2" cy="109.1" r=".51"/>
<circle cx="96.6" cy="109.1" r=".51"/>
<circle cx="94.1" cy="109.1" r=".51"/>
<circle cx="48.4" cy="185.3" r=".51"/>
<circle cx="43.3" cy="185.3" r=".51"/>
<circle cx="40.7" cy="185.3" r=".51"/>
<circle cx="38.2" cy="185.3" r=".51"/>
<circle cx="89" cy="185.3" r=".51"/>
<circle cx="89" cy="182.8" r=".51"/>
<circle cx="114.4" cy="182.8" r=".51"/>
<circle cx="231.2" cy="144.7" r=".51"/>
<circle cx="226.1" cy="152.3" r=".51"/>
<circle cx="246.4" cy="30.4" r=".51"/>
<circle cx="246.4" cy="40.6" r=".51"/>
<circle cx="221" cy="48.2" r=".51"/>
<circle cx="122" cy="81.2" r=".51"/>
<circle cx="129.6" cy="91.3" r=".51"/>
<circle cx="137.2" cy="91.3" r=".51"/>
<circle cx="223.6" cy="142.1" r=".51"/>
<circle cx="223.6" cy="129.4" r=".51"/>
<circle cx="101.7" cy="159.9" r=".51"/>
<circle cx="106.8" cy="159.9" r=".51"/>
<circle cx="114.4" cy="159.9" r=".51"/>
<circle cx="127.1" cy="159.9" r=".51"/>
<circle cx="142.3" cy="73.6" r=".51"/>
<circle cx="142.3" cy="71" r=".51"/>
<circle cx="96.6" cy="66" r=".51"/>
<circle cx="104.2" cy="66" r=".51"/>
<circle cx="111.8" cy="66" r=".51"/>
<circle cx="122" cy="66" r=".51"/>
<circle cx="142.3" cy="66" r=".51"/>
<circle cx="157.6" cy="139.6" r=".51"/>
<circle cx="147.4" cy="139.6" r=".51"/>
<circle cx="167.7" cy="139.6" r=".51"/>
<circle cx="38.2" cy="159.9" r=".51"/>
<circle cx="30.6" cy="159.9" r=".51"/>
<circle cx="45.8" cy="165" r=".51"/>
<circle cx="45.8" cy="159.9" r=".51"/>
<circle cx="114.4" cy="175.1" r=".51"/>
<circle cx="188" cy="88.8" r=".51"/>
<circle cx="188" cy="93.9" r=".51"/>
<circle cx="188" cy="91.3" r=".51"/>
<circle cx="188" cy="101.5" r=".51"/>
<circle cx="188" cy="104" r=".51"/>
<circle cx="188" cy="73.6" r=".51"/>
<circle cx="188" cy="71" r=".51"/>
<circle cx="188" cy="63.4" r=".51"/>
<circle cx="188" cy="66" r=".51"/>
<circle cx="188" cy="60.9" r=".51"/>
<circle cx="188" cy="53.3" r=".51"/>
<circle cx="188" cy="55.8" r=".51"/>
<circle cx="188" cy="68.5" r=".51"/>
</g>
<text font-size="2.7" x="139" y="200.9">1</text>
<g font-size="2.5" fill="#808080">
<text x="149.7" y="27.1">U1</text>
<text x="170.3" y="27.1">SAM4LC8AA</text>
<text x="250.6" y="29.1">8pF</text>
<text x="251.2" y="33.4">C1</text>
<text x="250.6" y="39.3">8pF</text>
<text x="219.5" y="44.3" transform="rotate(-90 219.5 44.3)">R7</text>
<text x="224.3" y="44.4" transform="rotate(-90 224.3 44.4)">10k</text>
<text x="251.2" y="43.6">C2</text>
<text x="254.1" y="48.2">GND</text>
<text x="30.6" y="57.6">J1</text>
<text x="219.5" y="57" transform="rotate(-90 219.5 57)">R25</text>
<text x="224.3" y="57.1" transform="rotate(-90 224.3 57.1)">0</text>
<text x="218.5" y="65.9">GND</text>
<text x="95.3" y="77.1" transform="rotate(-90 95.3 77.1)">C19</text>
<text x="103" y="77.1" transform="rotate(-90 103 77.1)">C18</text>
<text x="110.6" y="77.1" transform="rotate(-90 110.6 77.1)">C17</text>
<text x="119.5" y="75.9" transform="rotate(-90 119.5 75.9)">FB1</text>
<text x="124.5" y="76.9" transform="rotate(-90 124.5 76.9)">1.5kΩ</text>
<text x="99.7" y="78.4" transform="rotate(-90 99.7 78.4)">100nF</text>
<text x="107.3" y="78.4" transform="rotate(-90 107.3 78.4)">100nF</text>
<text x="114.9" y="78.4" transform="rotate(-90 114.9 78.4)">100nF</text>
<text x="120.7" y="89.8" transform="rotate(-90 120.7 89.8)">C16</text>
<text x="125.1" y="91.1" transform="rotate(-90 125.1 91.1)">100nF</text>
<text x="128.4" y="100" transform="rotate(-90 128.4 100)">C24</text>
<text x="132.7" y="100.9" transform="rotate(-90 132.7 100.9)">4.7uF</text>
<text x="136" y="100" transform="rotate(-90 136 100)">C20</text>
<text x="140.3" y="101.2" transform="rotate(-90 140.3 101.2)">100nF</text>
<text x="30.6" y="104">MODULE_GENERIC</text>
<text x="56" y="109.1">GND</text>
<text x="91.5" y="116.7">GND</text>
<text x="198.2" y="139.3">J7</text>
<text x="222.1" y="138.3" transform="rotate(-90 222.1 138.3)">R15</text>
<text x="226.9" y="138.3" transform="rotate(-90 226.9 138.3)">100k</text>
<text x="229.7" y="138.3" transform="rotate(-90 229.7 138.3)">R16</text>
<text x="234.5" y="138.3" transform="rotate(-90 234.5 138.3)">100k</text>
<text x="143.5" y="147.8" transform="rotate(-90 143.5 147.8)">LED1</text>
<text x="151.1" y="147.8" transform="rotate(-90 151.1 147.8)">LED2</text>
<text x="166.3" y="147.8" transform="rotate(-90 166.3 147.8)">LED3</text>
<text x="173.9" y="147.8" transform="rotate(-90 173.9 147.8)">LED4</text>
<text x="144.9" y="154.8" transform="rotate(-90 144.9 154.8)">1k</text>
<text x="147.4" y="154.8" transform="rotate(-90 147.4 154.8)">1k</text>
<text x="167.7" y="154.8" transform="rotate(-90 167.7 154.8)">1k</text>
<text x="170.3" y="154.8" transform="rotate(-90 170.3 154.8)">1k</text>
<text x="56" y="156.6">U7</text>
<text x="188.1" y="159.9">GND</text>
<text x="198.2" y="157.1">TC2030-JLINK-L</text>
<text x="144.9" y="167.5" transform="rotate(-90 144.9 167.5)">R1</text>
<text x="147.4" y="167.5" transform="rotate(-90 147.4 167.5)">R2</text>
<text x="167.7" y="167.5" transform="rotate(-90 167.7 167.5)">R3</text>
<text x="170.3" y="167.5" transform="rotate(-90 170.3 167.5)">R4</text>
<text x="228.7" y="165" transform="rotate(-90 228.7 165)">S1</text>
<text x="29.3" y="168.5" transform="rotate(-90 29.3 168.5)">C27</text>
<text x="33.6" y="169.1" transform="rotate(-90 33.6 169.1)">10uF</text>
<text x="36.9" y="171.1" transform="rotate(-90 36.9 171.1)">C15</text>
<text x="41.2" y="172" transform="rotate(-90 41.2 172)">0.1uF</text>
<text x="105.3" y="168.8" transform="rotate(-90 105.3 168.8)">R18</text>
<text x="110.1" y="168.8" transform="rotate(-90 110.1 168.8)">100k</text>
<text x="112.9" y="168.8" transform="rotate(-90 112.9 168.8)">R22</text>
<text x="117.7" y="168.8" transform="rotate(-90 117.7 168.8)">750k</text>
<text x="130.1" y="173.6" transform="rotate(-90 130.1 173.6)">C28</text>
<text x="125.8" y="174.2" transform="rotate(-90 125.8 174.2)">22uF</text>
<text x="223.6" y="177.7">GND</text>
<text x="42" y="182.2" transform="rotate(-90 42 182.2)">3.3nF</text>
<text x="46.3" y="181.2" transform="rotate(-90 46.3 181.2)">C10</text>
<text x="112.9" y="181.5" transform="rotate(-90 112.9 181.5)">R21</text>
<text x="117.7" y="181.5" transform="rotate(-90 117.7 181.5)">240k</text>
<text x="56" y="190.4">TLV62130</text>
<text x="38.2" y="192.9">GND</text>
<text x="86.5" y="192.9">GND</text>
</g>
<g font-size="2.5" fill="#808000">
<text x="152.5" y="114.2">Controller</text>
<text x="185.5" y="165">JLINK Programming Header</text>
</g>
<g font-size="2.1" fill="#808080">
<text x="145.2" y="30">29</text>
<text x="145.2" y="32.6">28</text>
<text x="145.2" y="35.1">26</text>
<text x="152.3" y="31.2">BIASL</text>
<text x="152.3" y="33.7">BIASH</text>
<text x="170.9" y="31.2">RESET</text>
<text x="173.9" y="33.7">TCK</text>
<text x="182.8" y="30">4</text>
<text x="182.8" y="32.6">9</text>
<text x="182.8" y="35.1">13</text>
<text x="246.1" y="32.6" transform="rotate(-90 246.1 32.6)">3</text>
<text x="145.2" y="40.2">27</text>
<text x="145.2" y="37.7">25</text>
<text x="152.3" y="41.3">VLCD</text>
<text x="152.3" y="36.2">CAPL</text>
<text x="152.3" y="38.8">CAPH</text>
<text x="169.8" y="38.8">XOUT32</text>
<text x="172.1" y="36.2">XIN32</text>
<text x="182.8" y="37.7">14</text>
<text x="246.1" y="39.6" transform="rotate(-90 246.1 39.6)">1</text>
<text x="173" y="43.9">PA00</text>
<text x="173" y="46.4">PA01</text>
<text x="182.8" y="42.7">1</text>
<text x="182.8" y="45.3">2</text>
<text x="182.8" y="47.8">3</text>
<text x="173" y="48.9">PA02</text>
<text x="173" y="51.5">PA03</text>
<text x="182.8" y="50.4">10</text>
<text x="182.8" y="52.9">11</text>
<text x="173" y="54">PA04</text>
<text x="173" y="56.6">PA05</text>
<text x="173" y="59.1">PA06</text>
<text x="182.8" y="55.4">12</text>
<text x="182.8" y="58">15</text>
<text x="39.2" y="64.2">VCCIO</text>
<text x="43.4" y="61.6">5V</text>
<text x="50.7" y="60.5">2</text>
<text x="50.7" y="63.1">4</text>
<text x="173" y="61.6">PA07</text>
<text x="173" y="64.2">PA08</text>
<text x="182.8" y="60.5">16</text>
<text x="182.8" y="63.1">20</text>
<text x="182.8" y="65.6">21</text>
<text x="41.7" y="69.2">PPS</text>
<text x="50.7" y="68.1">7</text>
<text x="146.4" y="70.7">8</text>
<text x="152.3" y="71.8">VDDIN</text>
<text x="173" y="66.7">PA09</text>
<text x="173" y="69.2">PA10</text>
<text x="173" y="71.8">PA11</text>
<text x="182.8" y="68.1">22</text>
<text x="182.8" y="70.7">23</text>
<text x="35.2" y="76.9">MOD_OUT</text>
<text x="37.6" y="74.3">MOD_IN</text>
<text x="50.7" y="75.7">8</text>
<text x="50.7" y="73.2">10</text>
<text x="143.2" y="73.2">40*2</text>
<text x="145.2" y="75.7">31</text>
<text x="152.3" y="74.3">VDDIO</text>
<text x="152.3" y="76.9">VLCDIN</text>
<text x="173" y="74.3">PA12</text>
<text x="173" y="76.9">PA13</text>
<text x="182.8" y="73.2">24</text>
<text x="182.8" y="75.7">32</text>
<text x="41.7" y="81.9">SDA</text>
<text x="50.7" y="80.8">6</text>
<text x="50.7" y="83.4">5</text>
<text x="145.2" y="83.4">18</text>
<text x="145.2" y="80.8">19</text>
<text x="152.3" y="81.9">VDDANA</text>
<text x="173" y="79.4">PA14</text>
<text x="173" y="81.9">PA15</text>
<text x="182.8" y="78.3">33</text>
<text x="182.8" y="80.8">34</text>
<text x="182.8" y="83.4">35</text>
<text x="34.5" y="89.6">USB_VBUS</text>
<text x="41.8" y="84.5">SCL</text>
<text x="50.7" y="88.4">13</text>
<text x="146.4" y="88.4">5</text>
<text x="152.3" y="89.6">VDDCORE</text>
<text x="152.3" y="84.5">ADVREFP</text>
<text x="173" y="84.5">PA16</text>
<text x="173" y="87">PA17</text>
<text x="173" y="89.6">PA18</text>
<text x="182.8" y="85.9">36</text>
<text x="182.8" y="88.4">37</text>
<text x="37.6" y="92.1">USB_D+</text>
<text x="38.1" y="94.6">USB_D-</text>
<text x="50.7" y="91">11</text>
<text x="50.7" y="93.5">12</text>
<text x="146.4" y="91">7</text>
<text x="152.3" y="92.1">VDDOUT</text>
<text x="173" y="92.1">PA19</text>
<text x="173" y="94.6">PA20</text>
<text x="182.8" y="91">38</text>
<text x="182.8" y="93.5">39</text>
<text x="41.2" y="99.7">GND</text>
<text x="50.7" y="98.6">1*2</text>
<text x="173" y="97.2">PA21</text>
<text x="173" y="99.7">PA22</text>
<text x="182.8" y="96.1">41</text>
<text x="182.8" y="98.6">42</text>
<text x="182.8" y="101.1">43</text>
<text x="144.4" y="106.2">6*4</text>
<text x="152.3" y="107.3">GND</text>
<text x="173" y="102.3">PA23</text>
<text x="173" y="104.8">PA24</text>
<text x="173" y="107.3">PA25</text>
<text x="182.8" y="103.7">44</text>
<text x="182.8" y="106.2">46</text>
<text x="145.2" y="108.8">17</text>
<text x="152.3" y="109.9">GNDANA</text>
<text x="173" y="109.9">PA26</text>
<text x="182.8" y="108.8">47</text>
<text x="200.5" y="142.9">VCC</text>
<text x="208.9" y="142.9">SWDIO</text>
<text x="207" y="145.4">SWDCLK</text>
<text x="200.5" y="153">GND</text>
<text x="208.9" y="153">RESET</text>
<text x="211.1" y="150.5">SWO</text>
<text x="49.2" y="159.5">11*2</text>
<text x="58.3" y="160.7">PVIN</text>
<text x="70.5" y="160.7">SW</text>
<text x="78.6" y="159.5">1*3</text>
<text x="225.8" y="157.6" transform="rotate(-90 225.8 157.6)">2</text>
<text x="51.3" y="164.6">10</text>
<text x="58.3" y="165.7">AVIN</text>
<text x="69.5" y="165.7">VOS</text>
<text x="78.6" y="164.6">14</text>
<text x="51.3" y="169.7">13</text>
<text x="58.3" y="170.8">EN</text>
<text x="70.8" y="170.8">PG</text>
<text x="78.6" y="169.7">4</text>
<text x="225.8" y="168.5" transform="rotate(-90 225.8 168.5)">1</text>
<text x="52.5" y="174.8">9</text>
<text x="52.5" y="179.9">8</text>
<text x="58.3" y="175.9">SS/TR</text>
<text x="71.2" y="175.9">FB</text>
<text x="78.6" y="174.8">5</text>
<text x="78.6" y="179.9">6</text>
<text x="52.5" y="184.9">7</text>
<text x="58.3" y="181">DEF</text>
<text x="67.8" y="181">AGND</text>
<text x="78.6" y="184.9">15*3</text>
<text x="58.3" y="186.1">FSW</text>
<text x="67.7" y="186.1">PGND</text>
</g>
<g font-size="1.8" fill="#808080">
<text x="239.2" y="34.2">X1</text>
<text x="235.7" y="36.7">16MHz</text>
<text x="133" y="87">22uH</text>
<text x="135.3" y="90.6">L2</text>
<text x="31.2" y="156.1" transform="rotate(-90 31.2 156.1)">5V</text>
<text x="89.3" y="158.1">2.2uH</text>
<text x="92.1" y="161.7">L1</text>
<text x="127.7" y="156.1" transform="rotate(-90 127.7 156.1)">3V3/2</text>
</g>
<g font-size="1.4" fill="#808080">
<text x="221.6" y="34.3" transform="rotate(-90 221.6 34.3)">3V3/2</text>
<text x="189.2" y="51.2">CONTROLLER_SWDIO</text>
<text x="193.8" y="53.8">TP1 SPEC_OUT/2</text>
<text x="193.8" y="56.3">TP2 SPEC2_OUT/2</text>
<text x="59.7" y="63.9">3V3/2</text>
<text x="59.7" y="61.4">5V</text>
<text x="94.6" y="62.3" transform="rotate(-90 94.6 62.3)">3V3/2</text>
<text x="193.8" y="61.4">TP3 SPEC2_RESET/2</text>
<text x="193.8" y="63.9">TP4 SPEC2_POWER/2</text>
<text x="59.7" y="69">PPS</text>
<text x="193.8" y="66.5">TP5 SPEC2_STROBE/2</text>
<text x="193.8" y="69">TP6 SPEC_STROBE/2</text>
<text x="193.8" y="71.5">TP7 SPEC_RESET/2</text>
<text x="59.7" y="74.1">MOD_IN</text>
<text x="59.7" y="76.6">MOD_OUT</text>
<text x="193.8" y="74.1">TP8 SPEC_POWER/2</text>
<text x="59.7" y="81.7">SDA</text>
<text x="189.2" y="79.2">LEDG2</text>
<text x="189.2" y="81.7">LEDR2</text>
<text x="59.7" y="84.2">SCL</text>
<text x="189.2" y="84.2">LEDG1</text>
<text x="189.2" y="86.8">LEDR1</text>
<text x="193.8" y="89.3">TP16PPS</text>
<text x="59.7" y="91.8">USB+</text>
<text x="59.7" y="94.4">USB-</text>
<text x="193.8" y="94.4">TP14MOD_IN</text>
<text x="193.8" y="91.8">TP15MOD_OUT</text>
<text x="94.6" y="103.4" transform="rotate(-90 94.6 103.4)">TP11</text>
<text x="191.7" y="107.1">USB-</text>
<text x="193.8" y="104.5">TP12SCL</text>
<text x="193.8" y="102">TP13SDA</text>
<text x="191.7" y="109.6">USB+</text>
<text x="191.1" y="125.7" transform="rotate(-90 191.1 125.7)">3V3/2</text>
<text x="224.1" y="125.7" transform="rotate(-90 224.1 125.7)">3V3/2</text>
<text x="158.1" y="135.9" transform="rotate(-90 158.1 135.9)">3V3/2</text>
<text x="145.4" y="173.4" transform="rotate(-90 145.4 173.4)">LEDG1</text>
<text x="147.9" y="173.3" transform="rotate(-90 147.9 173.3)">LEDR1</text>
<text x="168.2" y="173.4" transform="rotate(-90 168.2 173.4)">LEDG2</text>
<text x="170.8" y="173.3" transform="rotate(-90 170.8 173.3)">LEDR2</text>
</g>
<text font-size="1.1" fill="#808080" x="249" y="36.7" transform="rotate(-90 249 36.7)">GND</text>
<g font-size="1.1" fill="#808000">
<text x="31.6" y="65.7">**Supplied by module**</text>
<text x="31.6" y="64.5">VCCIO 3.3-5V</text>
</g>
</svg>
